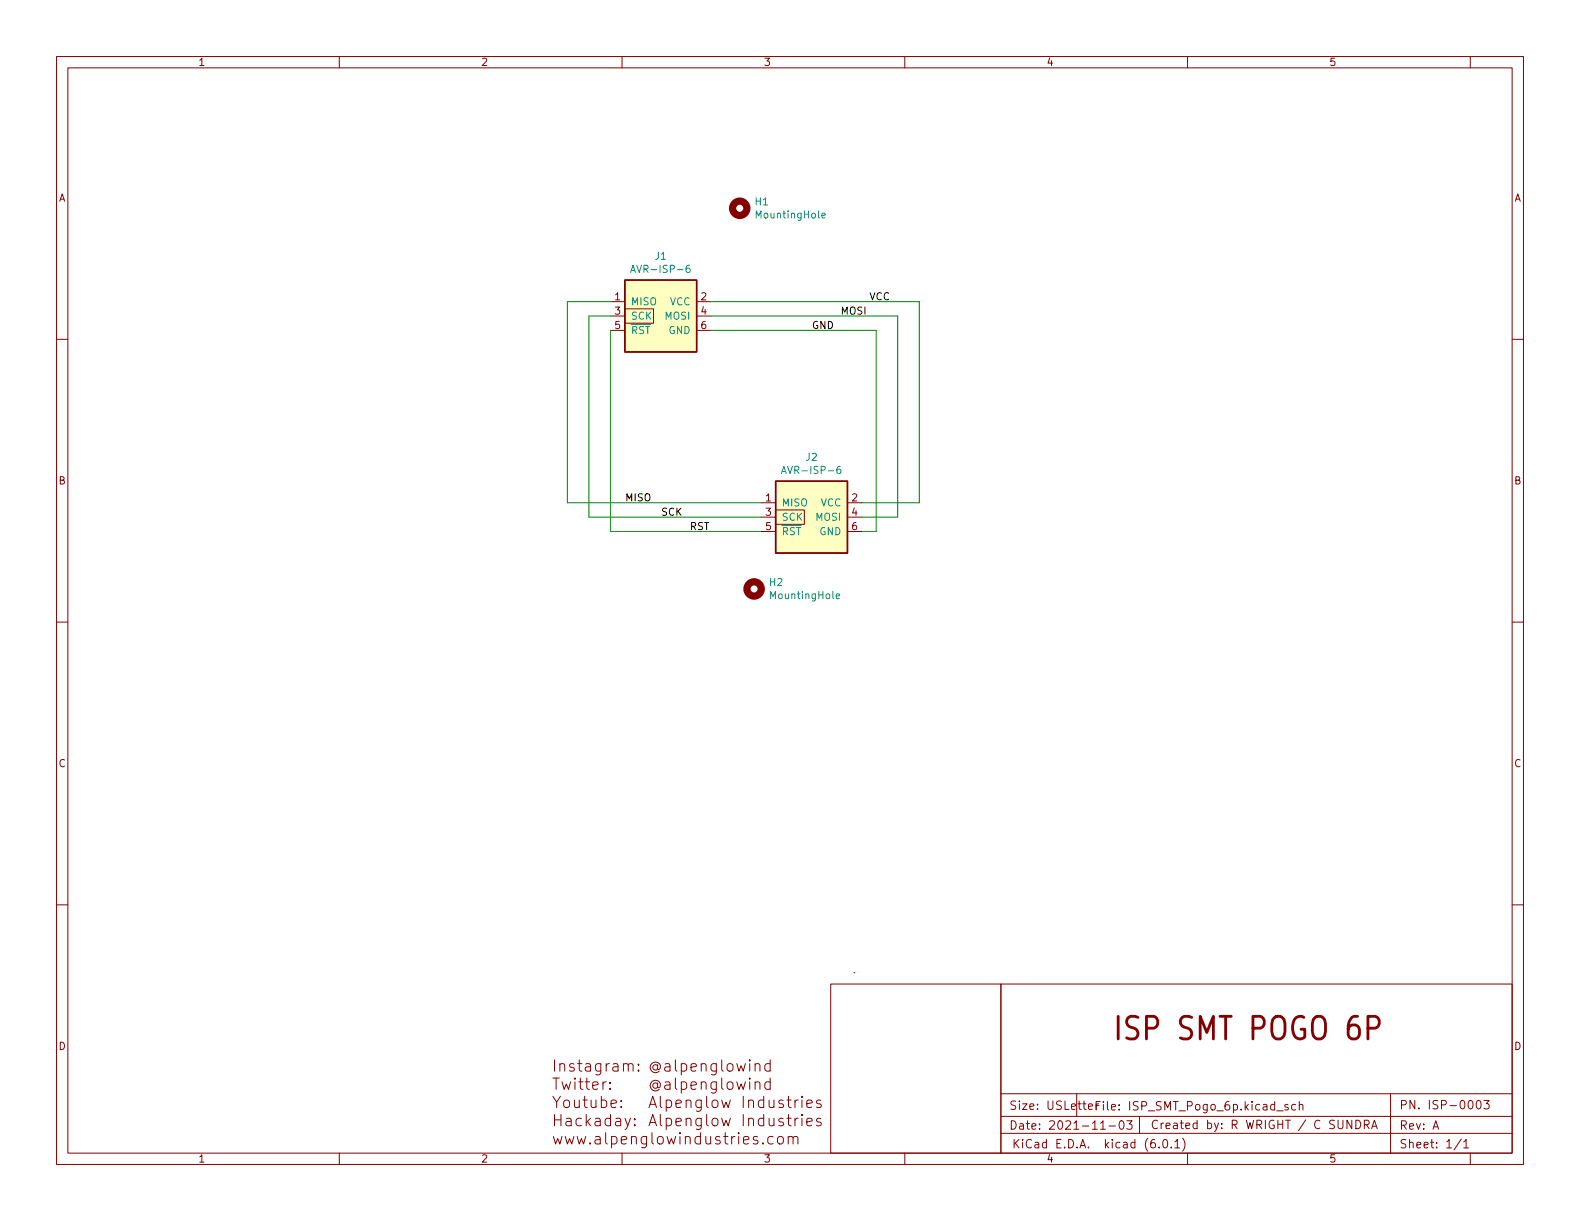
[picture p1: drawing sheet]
<svg xmlns="http://www.w3.org/2000/svg" width="279mm" height="216mm" viewBox="0 0 279 216" stroke-linecap="round" stroke-linejoin="round" font-family="sans-serif">
<g fill="none" stroke="#840000" stroke-width=".18">
<path d="M10 10h259.4v195.9h-259.4zM12 12h255.4v191.9h-255.4zM60 10v2M110 10v2M160 10v2M210 10v2M260 10v2M10 60h2M107.9 53.3h2.6M107.9 55.9h2.6M107.9 58.4h2.6M110.5 54.6h5.1v2.6h-5.1z"/>
<path d="M123.2 53.3h2.5M123.2 55.9h2.5M123.2 58.4h2.5M267.4 60h2M134.6 88.9h2.6M134.6 91.4h2.6M134.6 94h2.6M137.2 90.2h5v2.5h-5zM149.9 88.9h2.5M149.9 91.4h2.5M149.9 94h2.5M10 110h2"/>
<path d="M267.4 110h2M10 160h2M267.4 160h2M146.9 174h30.1v29.9h-30.1zM151 172h.1M177 174h90.4v29.9h-90.4zM97.8 193.8l.6 1.1 .7-1.1M97.8 190.6h1.1M98.1 187.4v2M98.1 197.1v2M98.1 198h1.1M98.3 190.6v2"/>
<path d="M98.4 194.9v.9M99 188.3a.5 .5 0 0 1 .9 .1v1M99 188.1v1.3M99.2 197.1v2M99.4 191.3l.4 1.3 .3-.9 .4 .9 .4-1.3M99.9 194.6a.54 .54 0 0 1 .8 .3v.6a.54 .54 0 0 1-.5 .4 .54 .54 0 0 1-.5-.4v-.6zM100.1 197.8l.2-.1 .6 .1 .1 1.3M101 198.2l-.7 .1a.39 .39 0 0 0-.3 .4 .39 .39 0 0 0 .3 .4l.7-.1M101.5 188.2l-.5-.1-.3 .3 .1 .2 .7 .2 .1 .2-.1 .3-.2 .1-.6-.1M101.6 194.5l.1 1.2a.54 .54 0 0 0 .7 0M101.7 190.6l-.1 .1 .1 .1 .1-.1-.1-.1v.2M101.7 191.3v1.3"/>
<path d="M102.1 188.1h.8M102.3 191.3h.8M102.4 187.4v1.7l.1 .2 .4 .1M102.4 194.5v1.3M102.6 190.6v1.7l.1 .2 .4 .1M102.8 197.8l-.6-.1-.3 .4v.6l.2 .3 .1 .1 .6-.1M103.1 194.5h.8M103.4 193.8v1.8l.1 .1 .4 .1M103.5 191.3h.7M103.6 188.2l.2-.1 .5 .1 .1 1.2M103.7 197.1v2M103.8 190.6v1.7l.1 .2 .3 .1"/>
<path d="M103.9 198.3l.5 .8M104.4 188.5l-.6 .1a.39 .39 0 0 0-.3 .4 .39 .39 0 0 0 .3 .4l.6-.1M104.4 197.7l-.7 .8M104.5 194.5l.1 1.2a.54 .54 0 0 0 .8 0M104.8 192l1-.2-.1-.4-.6-.1-.3 .3 .1 .9 .2 .1 .6-.1M105.3 197.8l.2-.1 .6 .1v1.3M105.4 194.5v1.3M106.1 198.2l-.6 .1a.39 .39 0 0 0-.3 .4 .39 .39 0 0 0 .3 .4l.6-.1M106.2 188.1v1.6a.54 .54 0 0 1-.8 .3M106.2 188.2l-.5-.1-.4 .4v.5l.2 .3 .2 .1 .5-.1M106.3 194.6l.6-.1 .4 .4v.6l-.2 .2-.2 .1-.6-.1M106.3 193.8v2"/>
<path d="M106.6 191.3v1.3M107.2 191.3a.51 .51 0 0 0-.6 .4M107.2 188.1v1.3M107.8 188.1a.51 .51 0 0 0-.6 .4M107.9 192.4l.1 .1-.1 .1-.1-.1 .1-.1v.2M107.9 191.4l.1 .1-.1 .1-.1-.1 .1-.1v.2M108 197.8l-.6-.1-.4 .4v.6l.2 .3 .2 .1 .6-.1M108 197.1v2M108.1 195.2l.9-.2-.1-.4-.6-.1-.2 .3v.9l.2 .1 .6-.1M108.4 188.2l.2-.1 .6 .1 .1 1.2M108.9 197.8l.2-.1 .6 .1 .1 1.3M109.3 188.5l-.7 .1a.39 .39 0 0 0-.3 .4 .39 .39 0 0 0 .3 .4l.7-.1"/>
<path d="M109.8 198.2l-.7 .1a.39 .39 0 0 0-.3 .4 .39 .39 0 0 0 .3 .4l.7-.1M109.9 195.7h.1l-.1 .1-.1-.1h.1v.1M109.9 194.6l.1 .1-.1 .1-.1-.1 .1-.1v.2M110.2 188.3a.5 .5 0 0 1 .9 .1v1M110.2 188.1v1.3M110.5 197.7l.5 1.4M111.1 188.4l.3-.3 .5 .1 .1 1.2M111.5 197.7l-.7 1.8-.3 .2M112.2 198.9l.1 .1-.1 .1-.1-.1 .1-.1v.2M112.2 197.8l.1 .1-.1 .1-.1-.1 .1-.1v.2M112.9 189.2l.1 .1-.1 .1-.1-.1 .1-.1v.2M112.9 188.2l.1 .1-.1 .1-.1-.1 .1-.1v.2"/>
<path d="M114.8 195.8l.6-2 .7 2M114.8 199.1l.6-2 .7 2M115 195.3h.9M115 198.5h.9M116.3 188.5a.48 .48 0 0 0-.7-.1 .48 .48 0 0 0 0 .7 .48 .48 0 0 0 .7-.1M116.3 188.3v.7l.1 .1 .3-.1a.9 .9 0 0 0-.9-1.2 .9 .9 0 0 0-.7 1.3 .94 .94 0 0 0 1.5 .3M116.3 191.7a.48 .48 0 0 0-.7-.1 .48 .48 0 0 0 0 .7 .48 .48 0 0 0 .7-.1M116.3 191.5v.7l.1 .1 .3-.1a.9 .9 0 0 0-.9-1.2 .9 .9 0 0 0-.7 1.3 .94 .94 0 0 0 1.5 .3M116.8 193.8v1.8l.3 .2M116.8 197.1v1.7l.3 .3M117.6 188.2l.2-.1 .6 .1 .1 1.2M117.6 191.4l.2-.1 .6 .1 .1 1.2"/>
<path d="M117.8 194.6l.6-.1 .4 .4v.6l-.2 .2-.2 .1-.6-.1M117.8 197.8l.6-.1 .4 .4v.6l-.2 .3-.2 .1-.6-.1M117.8 194.5v2M117.8 197.7v2M118.5 188.5l-.7 .1a.39 .39 0 0 0-.3 .4 .39 .39 0 0 0 .3 .4l.7-.1M118.5 191.8l-.7 .1a.39 .39 0 0 0-.3 .3 .39 .39 0 0 0 .3 .4l.7-.1M119.4 187.4v1.7l.3 .3M119.4 190.6v1.7l.3 .3M119.5 195.2l1-.2-.1-.4-.6-.1-.3 .3 .1 .9 .2 .1 .6-.1M119.5 198.4l1-.2-.1-.4-.6-.1-.3 .3 .1 1 .2 .1 .6-.1M120.5 188.2l.6-.1 .3 .4v.5l-.2 .3-.1 .1-.6-.1M120.5 191.4l.6-.1 .3 .4v.5l-.2 .3-.1 .1-.6-.1"/>
<path d="M120.5 188.1v2M120.5 191.3v2M121.3 194.7a.5 .5 0 0 1 .9 .1v1M121.3 197.9a.5 .5 0 0 1 .9 .1v1.1M121.3 194.5v1.3M121.3 197.7v1.4M122.2 188.7l.9-.2v-.3l-.6-.1-.3 .3 .1 .9 .2 .1 .6-.1M122.2 192l.9-.2v-.4l-.6-.1-.3 .3 .1 .9 .2 .1 .6-.1M124 188.3a.5 .5 0 0 1 .9 .1v1M124 191.5a.5 .5 0 0 1 .9 .1v1M124 194.5v1.6a.54 .54 0 0 1-.9 .3M124 194.6l-.6-.1-.3 .4v.6l.1 .2 .2 .1 .6-.1"/>
<path d="M124 197.7v1.7a.54 .54 0 0 1-.9 .2M124 197.8l-.6-.1-.3 .4v.6l.1 .3 .2 .1 .6-.1M124 188.1v1.3M124 191.3v1.3M125 193.8v1.8l.2 .2M125 197.1v1.7l.2 .3M126 194.7a.54 .54 0 0 1 .5-.2 .54 .54 0 0 1 .5 .4v.6a.54 .54 0 0 1-.6 .4 .54 .54 0 0 1-.5-.4zM126 197.9a.54 .54 0 0 1 .5-.2 .54 .54 0 0 1 .5 .4v.6a.54 .54 0 0 1-.6 .4 .54 .54 0 0 1-.5-.4zM126.7 188.1v1.6a.54 .54 0 0 1-.9 .3M126.7 188.2l-.6-.1-.4 .4v.5l.2 .3 .2 .1 .6-.1M126.7 191.3v1.6a.54 .54 0 0 1-.9 .3M126.7 191.4l-.6-.1-.4 .4v.5l.2 .3 .2 .1 .6-.1"/>
<path d="M127.6 187.4v1.7l.3 .3M127.6 190.6v1.7l.3 .3M127.6 194.5l.4 1.3 .4-.9 .4 .9 .3-1.3M127.6 197.7l.4 1.4 .4-1 .4 1 .3-1.4M128.8 188.2a.54 .54 0 0 1 .8 .3v.5a.54 .54 0 0 1-.5 .4 .54 .54 0 0 1-.5-.4v-.5zM128.8 191.4a.54 .54 0 0 1 .8 .3v.5a.54 .54 0 0 1-.5 .4 .54 .54 0 0 1-.5-.4v-.5zM130.3 188.1l.4 1.3 .4-.9 .3 .9 .4-1.3M130.3 191.3l.4 1.3 .4-.9 .3 .9 .4-1.3M131.4 193.8v2M131.4 197.1v2M132.4 194.7a.5 .5 0 0 1 .8 .1v1M132.4 197.9a.5 .5 0 0 1 .8 .1v1.1"/>
<path d="M132.4 194.5v1.3M132.4 197.7v1.4M132.6 187.4l-.1 .1 .1 .1 .1-.1-.1-.1v.2M132.6 190.6l-.1 .1 .1 .1 .1-.1-.1-.1v.2M132.6 188.1v1.3M132.6 191.3v1.3M133.5 188.3a.5 .5 0 0 1 .9 .1v1M133.5 191.5a.5 .5 0 0 1 .9 .1v1M133.5 188.1v1.3M133.5 191.3v1.3M135.1 194.6l-.6-.1-.4 .4v.6l.2 .2 .2 .1 .6-.1M135.1 197.8l-.6-.1-.4 .4v.6l.2 .3 .2 .1 .6-.1"/>
<path d="M135.1 193.8v2M135.1 197.1v2M136 194.5l.1 1.2a.54 .54 0 0 0 .8 0M136 197.7l.1 1.3a.54 .54 0 0 0 .8-.1M136.2 188.2l-.6-.1-.4 .4v.5l.2 .3 .2 .1 .6-.1M136.2 191.4l-.6-.1-.4 .4v.5l.2 .3 .2 .1 .6-.1M136.2 187.4v2M136.2 190.6v2M136.9 194.5v1.3M136.9 197.7v1.4M138.5 194.6l-.5-.1-.3 .3 .1 .3 .7 .2 .1 .2-.1 .2-.2 .1-.6-.1M138.5 197.8l-.5-.1-.3 .3 .1 .3 .7 .2 .1 .2-.1 .3-.2 .1-.6-.1"/>
<path d="M139.1 194.5h.8M139.1 197.7h.8M139.4 193.8v1.8l.1 .1 .4 .1M139.4 197.1v1.7l.1 .2 .4 .1M140.6 194.5v1.3M140.6 197.7v1.4M141.1 194.5a.51 .51 0 0 0-.5 .4M141.1 197.7a.51 .51 0 0 0-.5 .4M141.8 193.8l-.1 .1 .1 .1 .1-.1-.1-.1v.2M141.8 197.1l-.1 .1 .1 .1 .1-.1-.1-.1v.2M141.8 194.5v1.3M141.8 197.7v1.4"/>
<path d="M142.7 195.2l.9-.2-.1-.4-.5-.1-.3 .3 .1 .9 .2 .1 .5-.1M142.7 198.4l.9-.2-.1-.4-.5-.1-.3 .3 .1 1 .2 .1 .5-.1M145.1 194.6l-.4-.1-.3 .3 .1 .3 .6 .2 .1 .2-.1 .2-.1 .1-.6-.1M145.1 197.8l-.4-.1-.3 .3 .1 .3 .6 .2 .1 .2-.1 .3-.1 .1-.6-.1M177 197.4h90.4M177 193.4h90.4M190.4 193.4v4M192.5 195.7l.7-.2-.1-.2-.4-.1-.2 .2v.7h.6M194.6 199.7h.9M196.1 199.1h1.2M198.1 198.2h.2a.81 .81 0 0 1 .5 .6 .81 .81 0 0 1-.3 .8l-.1 .1a.81 .81 0 0 1-.6-.6 .81 .81 0 0 1 .3-.9zM199.3 198.2h.9l-.5 .5 .4 .2v.6l-.2 .2h-.4l-.2-.2"/>
<path d="M201.5 197.4v3M225.8 196.4h1.1M227.8 195.4l-.4-.1-.2 .2 .1 .2 .5 .2v.3h-.6M229.1 195.4l-.4-.1-.3 .3v.4l.1 .2h.6M229.8 195.4l.2-.1 .3 .1 .1 .9M229.8 194.8v1.5M239 198.1v1.5l-.8-1.5v1.5M239.8 198.1a.76 .76 0 0 1 .8 .7 .76 .76 0 0 1-.8 .8zM241.3 198.9l.7-.1 .1-.2-.1-.4-.2-.1h-.5v1.5M241.6 198.9l.5 .7M242.5 199.6l.5-1.5 .5 1.5M242.7 199.1h.7"/>
<path d="M245.9 193.4v10.5M253.4 199.7l.5-1.5 .5 1.5M261.3 194.6h.1a.81 .81 0 0 1 .6 .6 .81 .81 0 0 1-.3 .8l-.2 .1a.82 .82 0 0 1-.5-.6 .82 .82 0 0 1 .3-.9zM262.4 194.6h.9l-.5 .5 .5 .2v.6l-.3 .2h-.4l-.2-.2M60 203.9v2M97.9 201l.3 1.3 .4-1 .4 1 .4-1.3M100 201l.3 1.3 .4-1 .4 1 .4-1.3M102.1 201l.3 1.3 .4-1 .4 1 .4-1.3M104.3 202.1l.1 .1-.1 .1-.1-.1 .1-.1v.2M105.3 201h.2h.6v1.3M106.1 201.4l-.6 .1a.39 .39 0 0 0-.3 .4 .39 .39 0 0 0 .3 .4l.6-.1M107.1 200.3v1.7l.3 .3"/>
<path d="M108.1 201h.6l.4 .3v.6l-.2 .3-.2 .1-.6-.1M108.1 201v2M109.9 201.6l.9-.2-.1-.4h-.6l-.2 .2 .1 1 .1 .1 .6-.1M110 203.9v2M111.7 201.1a.5 .5 0 0 1 .8 .1v1.1M111.7 201v1.3M114.3 201v1.6a.54 .54 0 0 1-.8 .3M114.3 201h-.5l-.4 .3v.6l.2 .3 .2 .1 .5-.1M115.3 200.3v1.7l.3 .3M116.4 201a.54 .54 0 0 1 .9 .3v.6a.54 .54 0 0 1-.5 .4 .54 .54 0 0 1-.6-.4v-.6zM118 201l.3 1.3 .4-1 .4 1 .4-1.3M120.2 200.3l-.1 .1 .1 .1 .1-.1-.1-.1v.2"/>
<path d="M120.2 201v1.3M121.2 201.1a.5 .5 0 0 1 .9 .1v1.1M121.2 201v1.3M123.9 201h-.6l-.4 .3v.6l.2 .3 .2 .1 .6-.1M123.9 200.3v2M124.8 201l.1 1.2a.54 .54 0 0 0 .8-.1M125.7 201v1.3M127.3 201h-.5l-.3 .2 .1 .3 .7 .2 .1 .2-.1 .3-.2 .1-.6-.1M128 201h.7M128.2 200.3v1.7l.1 .2 .4 .1M129.4 201v1.3M130 201a.51 .51 0 0 0-.6 .3"/>
<path d="M130.6 200.3l-.1 .1 .1 .1 .1-.1-.1-.1v.2M130.6 201v1.3M131.5 201.6l.9-.2-.1-.4h-.5l-.3 .2 .1 1 .2 .1 .5-.1M134 201h-.5l-.3 .2 .1 .3 .7 .2 .1 .2-.1 .3-.2 .1-.6-.1M134.9 202.1l.1 .1-.1 .1-.1-.1 .1-.1v.2M136.7 201h-.6l-.3 .3v.6l.2 .3 .1 .1 .6-.1M137.7 201a.54 .54 0 0 1 .8 .3v.6a.54 .54 0 0 1-.5 .4 .54 .54 0 0 1-.5-.4v-.6zM139.4 201.1a.5 .5 0 0 1 .8 .1v1.1M139.4 201v1.3M140.2 201.2l.3-.2h.5l.1 1.3M159 204h.1M160 203.9v2"/>
<path d="M177 200.4h90.4M205 202.8v.2M205.8 201.5h.2a.81 .81 0 0 1 .6 .6 .81 .81 0 0 1-.3 .8l-.2 .1a.81 .81 0 0 1-.6-.6 .81 .81 0 0 1 .3-.9zM207.1 202.8v.2M207.8 201.9l.4-.4v1.5M207.8 203h.8M209.1 201.3a1.72 1.72 0 0 1 0 2.3M210 203.9v2M258.4 201.4l-1.3 1.9M258.8 201.9l.5-.4v1.5M258.8 203h.9M260 203.9v2"/>
</g>
<path d="M241.9 181.8h1.3a1.13 1.13 0 0 0 .7-1 1.13 1.13 0 0 0-.7-1.1h-1.3v4" fill="none" stroke="#840000" stroke-width=".5"/>
<g fill="none" stroke="#840000" stroke-width="1.3">
<circle cx="130.8" cy="36.8" r="1.27"/>
<circle cx="133.3" cy="104.1" r="1.27"/>
</g>
<path d="M145.3 38.1l.6-.1v-.2l-.4-.1-.2 .2 .1 .6h.5M111.5 48.2l.4-1.3 .5 1.3M111.6 47.8h.6M121.9 46.9l-.3 .1a.86 .86 0 0 0 0 1.2l.4-.1v-.5l-.2-.2h-.2l-.3 .2M138.2 83.7l.4-1.2 .4 1.2M138.3 83.4h.6M148.6 82.5h-.4a.86 .86 0 0 0 0 1.2l.5-.1v-.4l-.2-.3h-.3l-.2 .3M147.9 105.4l.6-.1-.1-.2-.3-.1-.2 .2v.6h.5" fill="none" stroke="#008484" stroke-width=".18"/>
<g fill="#ffffc2" stroke="#ffffc2" stroke-width=".18">
<path d="M137.2 85.1h12.7v12.7h-12.7z"/>
<path d="M110.5 49.5h12.7v12.7h-12.7z"/>
</g>
<path d="M110.5 49.5h12.7v12.7h-12.7zM137.2 85.1h12.7v12.7h-12.7z" fill="none" stroke="#840000" stroke-width=".25"/>
<path d="M107.9 55.9h-3.8v35.5h30.5M107.9 53.3h-7.6v35.6h34.3M107.9 58.4v35.6h26.7M125.7 53.3h36.9v35.6h-10.2M125.7 55.9h33v35.5h-6.3M125.7 58.4h29.2v35.6h-2.5" fill="none" stroke="#008400" stroke-width=".18"/>
<text font-size="5.6" fill="#840000" x="198.7" y="183.9">ISP SMT POGO 6P</text>
<g font-size="2.1" fill="#840000">
<text x="178.4" y="196.3">Size: USLetter</text>
<text x="193.4" y="196.4">File: ISP_SMT_Pogo_6p.kicad_sch</text>
<text x="247.4" y="196.1">PN. ISP-0003</text>
<text x="178.4" y="199.7">Date: 2021-11-03</text>
<text x="178.9" y="203">KiCad E.D.A. kicad (6.0.1)</text>
<text x="203.4" y="199.6">Created by: R WRIGHT / C SUNDRA</text>
<text x="247.4" y="199.7">Rev: A</text>
<text x="247.4" y="203">Sheet: 1/1</text>
</g>
<g font-size="1.8" fill="#840000">
<text x="35" y="11.6">1</text>
<text x="85" y="11.6">2</text>
<text x="135" y="11.6">3</text>
<text x="185" y="11.6">4</text>
<text x="235" y="11.6">5</text>
<text x="10.3" y="35.6">A</text>
<text x="267.7" y="35.6">A</text>
<text x="108.7" y="53.1">1</text>
<text x="124" y="53.1">2</text>
<text x="108.7" y="55.6">3</text>
<text x="108.7" y="58.2">5</text>
<text x="124" y="55.6">4</text>
<text x="124" y="58.2">6</text>
<text x="10.3" y="85.7">B</text>
<text x="135.4" y="88.6">1</text>
<text x="150.6" y="88.6">2</text>
<text x="267.7" y="85.7">B</text>
<text x="135.4" y="91.2">3</text>
<text x="135.4" y="93.7">5</text>
<text x="150.6" y="91.2">4</text>
<text x="150.6" y="93.7">6</text>
<text x="10.3" y="135.6">C</text>
<text x="267.7" y="135.6">C</text>
<text x="10.3" y="185.7">D</text>
<text x="267.7" y="185.7">D</text>
<text x="35" y="205.6">1</text>
<text x="85" y="205.6">2</text>
<text x="135" y="205.6">3</text>
<text x="185" y="205.6">4</text>
<text x="235" y="205.6">5</text>
</g>
<g font-size="1.8" fill="#008484">
<text x="133.6" y="36.3">H1</text>
<text x="133.9" y="38.6">MountingHole</text>
<text x="115.9" y="45.9">J1</text>
<text x="111.5" y="54">MISO</text>
<text x="112.5" y="48.2">AVR-ISP-6</text>
<text x="118.4" y="54">VCC</text>
<text x="111.5" y="56.5">SCK</text>
<text x="111.5" y="59.1">~{RST} GND</text>
<text x="117.7" y="56.5">MOSI</text>
<text x="139.1" y="83.8">AVR-ISP-6</text>
<text x="142.5" y="81.5">J2</text>
<text x="138.2" y="89.5">MISO</text>
<text x="145.1" y="89.5">VCC</text>
<text x="138.2" y="92.1">SCK</text>
<text x="138.2" y="94.6">~{RST} GND</text>
<text x="144.3" y="92.1">MOSI</text>
<text x="136.1" y="103.6">H2</text>
<text x="136.5" y="105.9">MountingHole</text>
</g>
<g font-size="1.8">
<text x="153.7" y="53.1">VCC</text>
<text x="143.5" y="58.2">GND</text>
<text x="148.6" y="55.6">MOSI</text>
<text x="110.5" y="88.6">MISO</text>
<text x="116.8" y="91.2">SCK</text>
<text x="121.9" y="93.7">RST</text>
</g>
</svg>
